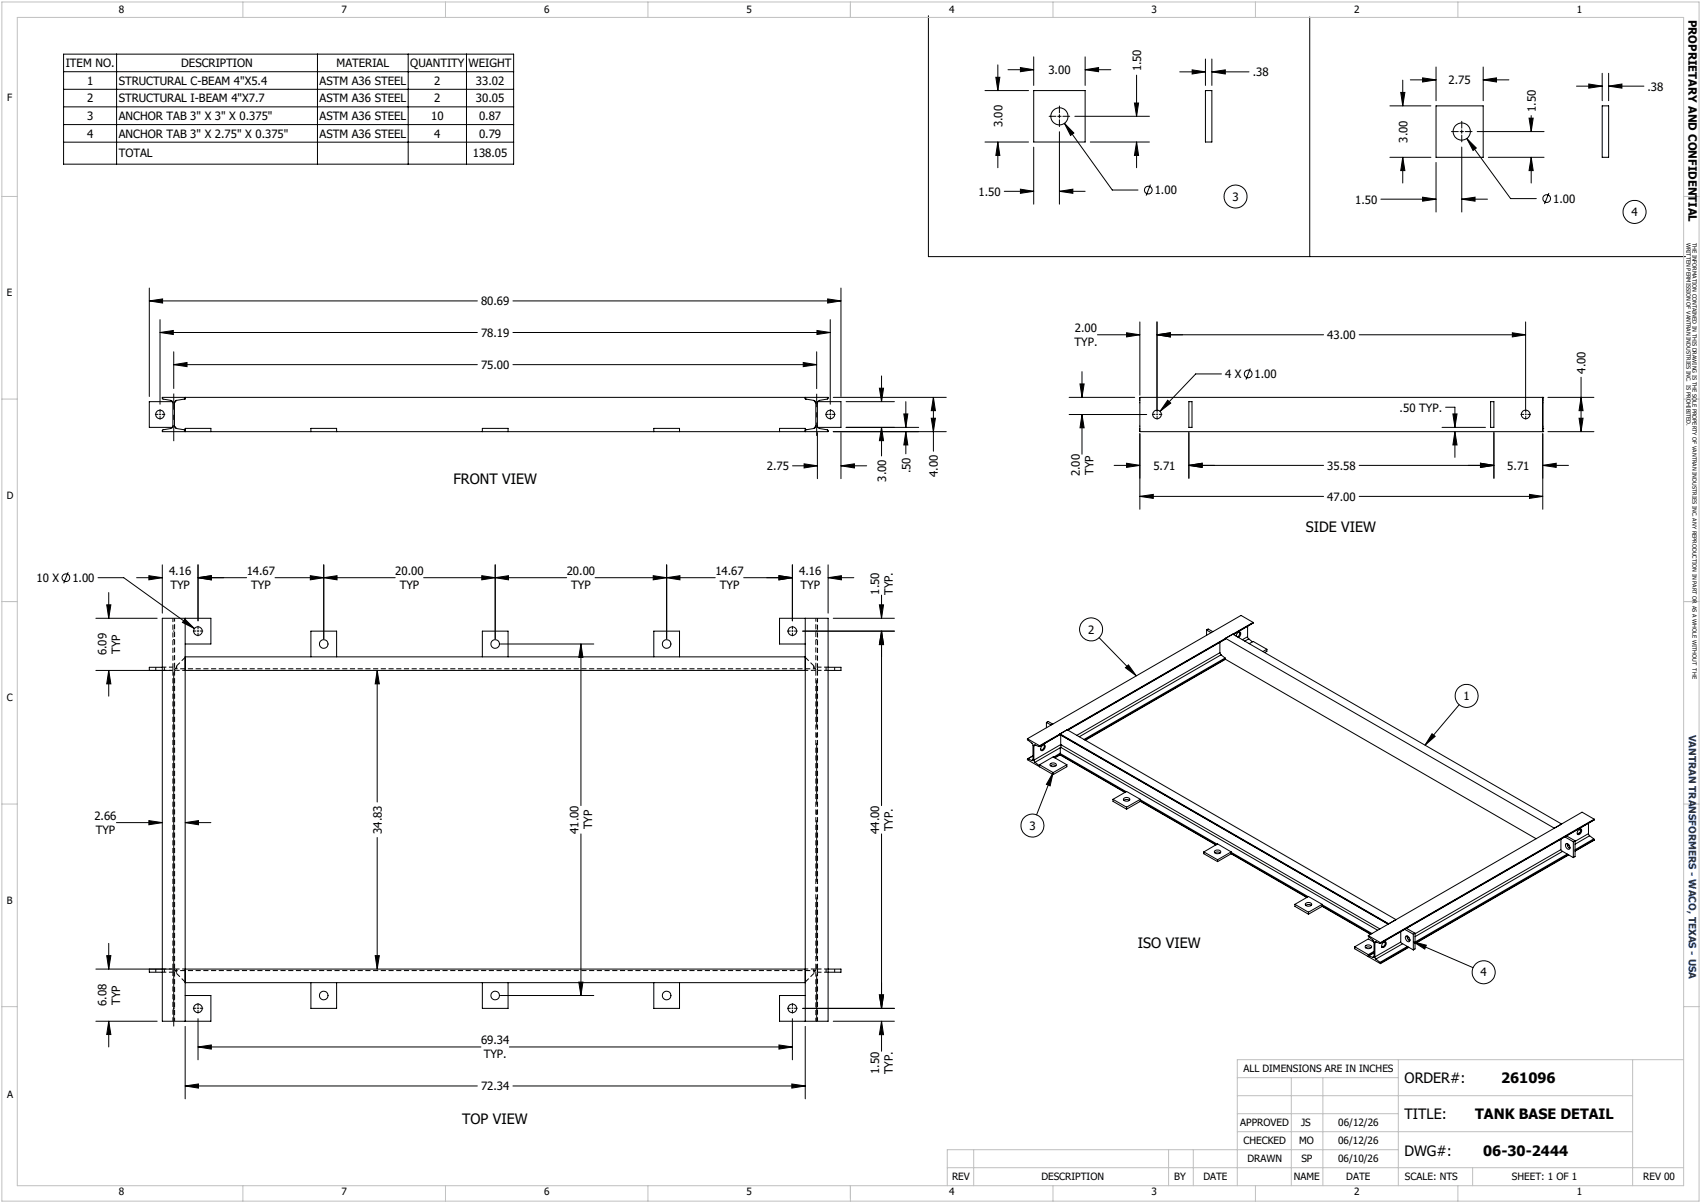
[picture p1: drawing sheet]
<svg xmlns="http://www.w3.org/2000/svg" width="420mm" height="297mm" viewBox="0 0 420 297" stroke-linecap="round" stroke-linejoin="round" font-family="sans-serif">
<g fill="none" stroke="#000" stroke-width=".25" stroke-dasharray="1.3 .6" stroke-dashoffset=".4" stroke-linecap="butt">
<path d="M43.1 152.6v99.5M201.4 152.6v99.5M38.5 164.7v.8M40.6 165.5v-.8M42.7 165.5v-.8M43.1 165.1l.5-.5M201 164.6l.4 .5M201.9 164.7v.8M204 164.7v.8M206.1 165.5v-.8M38.5 239.2v.8M201.4 239.6l-.4 .5"/>
<path d="M201.9 239.2v.8M204 239.2v.8M40.6 240v-.8M42.7 240v-.8M43.6 240.1l-.5-.5M206.1 240v-.8"/>
</g>
<path d="M42.7 152.6v12.1M201.9 152.6v12.1M40.1 165.5h2.6M40.1 164.7h2.6M204.5 165.5h-2.6M204.5 164.7h-2.6M40.1 239.2h2.6M204.5 239.2h-2.6M40.1 240h2.6M42.7 240v12.1M201.9 240v12.1M204.5 240h-2.6" fill="none" stroke="#000" stroke-width=".25" stroke-dasharray="1.3 .6" stroke-dashoffset=".3" stroke-linecap="butt"/>
<g fill="none" stroke="#000" stroke-width=".25" stroke-dasharray="1.3 .6" stroke-linecap="butt">
<path d="M42.7 157.9h.4M43.1 155.8h-.4M201.4 157.9h.5M201.9 155.8h-.5M42.7 165.5v73.7M43.1 165.1v.4M43.6 164.6v-.2M43.6 165.5h-.5M198.9 162.3h-.1M200.9 164.4l.1 .2M201.4 165.1v.4M201.4 165.5h-.5"/>
<path d="M201.9 165.5v73.7M43.1 239.2v.4M43.1 239.2h.5M200.9 239.2h.5M201.4 239.2v.4M42.7 248.9h.4M43.1 246.8h-.4M43.6 240.3v-.2M198.8 242.4h.1M201 240.1l-.1 .2M201.4 248.9h.5M201.9 246.8h-.5"/>
</g>
<path d="M45.7 162.3l-2.1 2.1M200.9 164.4l-2-2.1M43.6 240.3l2.1 2.1M198.9 242.4l2-2.1" fill="none" stroke="#000" stroke-width=".25" stroke-dasharray="1.3 .6" stroke-dashoffset=".1" stroke-linecap="butt"/>
<path d="M43.6 164.4v1.1M200.9 164.4v1.1M43.6 239.2v1.1M200.9 239.2v1.1" fill="none" stroke="#000" stroke-width=".25" stroke-dasharray="1.3 .6" stroke-dashoffset=".6" stroke-linecap="butt"/>
<path d="M43.6 165.5h2.1M198.8 165.5h2.1M201.4 165.1h-158.3M45.7 239.2h-2.1M200.9 239.2h-2.1M201.4 239.6h-158.3" fill="none" stroke="#000" stroke-width=".25" stroke-dasharray="1.3 .6" stroke-dashoffset=".5" stroke-linecap="butt"/>
<g fill="none" stroke="#000" stroke-width=".25">
<path d="M15.7 17.7h111.1M15.7 13.4h111.1v27.1h-111.1zM28.8 13.4v27.1M78.4 13.4v27.1M100.8 13.4v27.1M115.2 13.4v27.1M229.2 3.9v59.5h187M245.9 19.1h1l-.5 3.3zM246.4 16v6.4M248.9 17.2h6.3M252 16.7l3.2 .5-3.2 .5zM255.2 14v7.1"/>
<path d="M267.9 17.2l3.4-.5v1zM267.9 14v7.1M267.9 17.2h6.4M280.6 18.6v10.1M291.3 17.7h6.3M294.4 17.2l3.2 .5-3.2 .6zM297.6 14.6v6.5M299.2 17.7l3.3-.5v1.1zM299.2 14.6v6.5M299.2 17.7h9.2M323.4 4.2v59.2M346.4 19.8v6.3"/>
<path d="M348.2 19.7h6.4M351.3 19.2l3.3 .5-3.3 .5zM354.6 16.5v8.4M366.2 19.7l3.3-.5v1zM366.2 16.5v8.4M366.2 19.7h6.4M395.6 18.1v6.8M397.2 18.1v6.8M15.7 22h111.1M15.7 26.4h111.1M15.7 30.8h111.1M15.7 35.1h111.1"/>
<path d="M243.2 22.4h10.8M243.2 35.1h10.8M246.4 35.1l.5 3.3h-1zM246.4 35.1v6.3M255.2 22.4h12.7v12.7h-12.7zM255.2 36.3v14.1M259 28.7h1.7M261.2 28.7h.8M261.6 26.2v1.7M261.6 28.3v.8M261.6 29.6v1.7M261.6 32.5v17.9"/>
<path d="M262.4 28.7h1.7M262.8 30.4l2.3 2.4-.8 .6zM262.8 30.4l11.8 16.5h6.4M265.4 28.7h18.4M269.2 35.1h14.6M280.1 25.4h1l-.5 3.3zM280.6 35.1l.5 3.3h-1zM280.6 35.1v6.3M297.6 22.4h1.6v12.7h-1.6zM343.2 26.1h10.1M343.2 38.8h10.1M345.9 22.8h1l-.5 3.3z"/>
<path d="M346.4 38.8l.5 3.3h-1zM346.4 38.8v6.4M354.6 26.1h11.6v12.7h-11.6zM358.4 32.5h1.7M360.5 32.5h.9M360.9 29.9v1.7M360.9 32.1v.8M360.9 33.3v1.7M360.9 36.3v16M361.8 32.5h1.7M362.2 34.2l2.3 2.3-.8 .6zM362.2 34.2l10.8 14.8h6.3"/>
<path d="M364.7 32.5h16.5M367.5 38.8h13.7M377.5 29.2h1.1l-.5 3.3zM378.1 38.8l.5 3.3h-1.1zM378.1 28.5v4M378.1 38.8v6.4M389.3 21.3h6.3M392.3 20.7l3.3 .6-3.3 .5zM395.6 26.1h1.6v12.7h-1.6zM397.2 21.3l3.3-.6v1.1zM397.2 21.3h8.7M248 47.2h7.2"/>
<path d="M252 46.7l3.2 .5-3.2 .5zM261.6 47.2l3.3-.5v1zM261.6 47.2h6.3M284.1 45.6l-1.1 2.7M341 49.2h13.6M351.3 48.7l3.3 .5-3.3 .5zM354.6 40.1v12.2M360.9 49.2l3.3-.5v1zM360.9 49.2h6.4M382.4 47.7l-1 2.7M36.9 74.3l3.2-.5v1zM36.9 71.1v26.8"/>
<path d="M36.9 74.3h81M39.5 78.9v20.9M126.6 74.3h81M204.4 73.8l3.2 .5-3.2 .5zM205 78.9v20.9M207.6 71.1v26.8M281.4 79.5v18.1M285.7 79.5v21.6M376.7 79.5v21.6M39.5 82.1l3.3-.5v1zM39.5 82.1h78.4M40.1 98.1h164.4l-.2 .4-2.2 .4-.3 .5 .1 6 .5 .4 1.9 .3 .2 .5h-164.4l.1-.5 2-.3 .5-.5v-6.1l-.5-.4-2-.3z"/>
<path d="M42.6 99.2h-5.7v6.3h5.7M42.9 90l3.3-.5v1zM42.9 86.9v9M42.9 90h75M43.1 99.4v5.8M43.6 98.8l-.4 .3-.1 .3M43.6 98.8l-.5 .6M45.5 98.5l-1.9 .3M45.7 98.3l-.2 .2M45.7 98.3v.2h-.2M45.7 98.1v.2M126.6 90h75"/>
<path d="M126.6 82.1h78.4M198.3 89.5l3.3 .5-3.3 .5zM198.8 98.3l.2 .2M198.8 98.1v.2M199 98.5l1.9 .3M200.9 98.8l.4 .3 .1 .3M200.9 98.8l.5 .6M201.4 99.4v5.8M201.6 86.9v9.1M201.7 81.6l3.3 .5-3.3 .5zM201.9 99.2h5.7v6.3h-5.7M205.7 98.1h27.9"/>
<path d="M208.9 99.2h11.9M217.1 95.8h1.1l-.5 3.4zM217.7 92.8v6.4M223.7 99.2v6.3M230.5 98.1l.5 3.3h-1.1zM230.5 98.1v13.3M264 98.1h16.2M266.7 94.8h1l-.5 3.3zM267.2 91.8v6.3M271 82.7h10.4M278.2 82.2l3.2 .5-3.2 .5zM285.7 82.7l3.3-.5v1z"/>
<path d="M285.7 82.7h41.1M288.3 98.8l.8 .7-2.7 2.1zM293.5 99.2h.8v6.3h-.8zM301.6 92.3h-6.4l-8.8 9.3M308.7 91l-1 2.7M335.6 82.7h41.1M368.1 99.2h.8v6.3h-.8zM373.4 82.2l3.3 .5-3.3 .5zM380.9 98.1h.1M380.9 98.1v7.1M380.9 98.1h-99.5v8.5h99.5M382.2 98.1h11.4"/>
<path d="M390.4 98.1l.5 3.3h-1zM390.4 93.1v13.5M43.1 105.2l.1 .3 .4 .3M43.1 105.2l.5 .6M43.6 105.8l1.9 .3M45.5 106.1l.2 .3M45.5 106.1h.2M45.7 106.6v-.8h6.4v.8M76.8 106.6v-.8h6.3v.8M119.1 106.6v-.8h6.3v.8M161.4 106.6v-.8h6.4v.8M192.5 106.6v-.8h6.3v.8"/>
<path d="M195.7 115h6.1M198.5 114.5l3.3 .5-3.3 .5zM199 106.1l-.2 .3M199 106.1h-.2M200.9 105.8l-1.9 .3M201.4 105.2l-.1 .4-.4 .2M201.4 105.2l-.5 .6M201.8 106.8v11.4M205.7 106.6h27.9M207.6 115l3.4-.5v1zM207.6 106.8v11.4M207.6 115h6.4"/>
<path d="M208.9 105.5h17.9M217.7 105.5l.5 3.3h-1.1zM217.7 105.5v7.1M223.2 102.2h1l-.5 3.3zM223.7 106.6l.5 3.3h-1zM223.7 106.6v5.4M229.9 103.3h1.1l-.5 3.3zM264 102.3h19.1M267.2 102.3l.5 3.3h-1zM267.2 102.3v9.8M275.1 114.9h6.3M278.2 114.4l3.2 .5-3.2 .5z"/>
<path d="M281.4 107.1v18.6M293.5 114.9l3.3-.5v1zM293.5 106.8v11.3M293.5 114.9h33.3M335.6 114.9h33.3M356.1 105.5h10.7M356.9 100.5h2.3v5M358.7 102.2h1.1l-.6 3.3zM359.2 106.6l.6 3.3h-1.1zM359.2 106.6v6.3M365.5 114.4l3.4 .5-3.4 .5zM368.9 106.8v11.3"/>
<path d="M380.9 105.2v.6M380.9 106.1v.3M380.9 106.6h.1M380.9 105.8h.1M380.9 114.9l3.3-.5v1zM380.9 105.8v.8M380.9 107.1v18.6M380.9 114.9h6.4M382.2 106.6h11.4M389.9 103.3h1l-.5 3.3zM40.1 139.4v12M48.9 139.4v13.9"/>
<path d="M79.9 139.4v18.3M122.3 139.4v18.3M164.6 139.4v18.3M195.7 139.4v13.9M204.5 139.4v12M281.4 122.6l3.4-.5v.9zM281.4 122.6h45.4M335.6 122.6h45.3M377.6 122.1l3.3 .5-3.3 .4zM16.8 141.3l-1.1 2.7M23.7 152.6h15.1M24.2 142.6h6.4l17.4 12.6"/>
<path d="M26.4 149.3h1l-.6 3.3zM26.8 146.3v6.3M33.7 142.6h6.4M36.8 142.1l3.3 .5-3.3 .6zM45.6 152.9l2.4 2.3-3-1.5zM45.7 159h6.4v-6.4h-12v99.5h12v-6.3h-6.4M45.7 152.6v99.5M48.9 142.6l3.3-.5v1.1zM48.9 142.6h12M67.9 142.6h29.7M76.6 142.1l3.3 .5-3.3 .6zM79.9 142.6l3.3-.5v1.1z"/>
<path d="M104.6 142.6h35.3M119 142.1l3.3 .5-3.3 .6zM122.3 142.6l3.3-.5v1.1zM123.5 159h23.1M143.4 159l.5 3.3h-1zM143.4 159v39.9M146.9 142.6h29.7M161.3 142.1l3.3 .5-3.3 .6zM164.6 142.6l3.3-.5v1.1zM183.6 142.6h12.1M192.3 142.1l3.4 .5-3.4 .6zM198.2 155.8h22.6"/>
<path d="M198.8 159h-6.3v-6.4h12v99.5h-12v-6.3h6.3M198.8 152.6v99.5M204.5 142.6l3.3-.5v1.1zM204.5 142.6h6.3M205.7 152.6h15.1M217.1 149.3h1.1l-.5 3.3zM217.7 155.8l.5 3.3h-1.1zM217.7 146.9v5.7M217.7 155.8v43.1M271.4 157.4l9.2 9.5M297.9 155.5v1.3M297.9 155.5l1.1 .7"/>
<path d="M297.9 155.5l.4-.2 1.2 .7M301.2 158.6v2.5M302.6 157.8l-38.9 22.5M302.6 157.6l-.1 .2M302.6 157.6l1.8-1 81.2 46.8-1.8 1.1zM302.6 157.7l-39 22.5M305.2 157.1a.79 .79 0 0 1 1.1-.9l-.1 .7-.4 .5M306.1 156v.7l-.5 .6M308 157.2l.3 .5M308 154.7v2.5M308 157.2l-1.3 .7M308.3 157.7l.9 .8"/>
<path d="M308.3 157.7l-1 .6M308.4 158.9l1-.5 3.4 1.9M309.4 153.8l-4.9 2.9M309.4 153.8l-4.9 2.8M309.4 153.7l-52.7 30.4M309.4 153.7v.1M309.4 153.7l-3-1.8-52.7 30.5M23.7 165.5h18.6M26.8 165.5l.6 3.3h-1zM26.8 165.5v6.4M40.1 164.7h-3.2v.8M42.9 166v87.3"/>
<path d="M45.7 162.2h153.1M45.7 165.5h153.1M76.8 162.2v-6.4h6.3v6.4M93.1 165.5l.6 3.3h-1.1zM93.1 165.5v32.5M119.1 162.2v-6.4h6.3v6.4M161.4 162.2v-6.4h6.4v6.4M204.5 164.7h3.1v.8h-3.1M258.4 178.4v1.3M258.4 178.4l1.1 .6M258.4 178.4l.4-.3 1.2 .7M277.9 164.8l.7-.7 2 2.8z"/>
<path d="M301.2 161.1l.3 .6M301.2 161.1l-35.3 20.4M301.5 161.7l1.1 .8v.3M301.5 161.7l-35 20.2M302.5 162.5l-34.8 20.1M302.6 162.8l-34.6 20M302.6 162.8l76.7 44.3M302.6 162.7l-34.7 20M312.8 160.3l-1 .6M312.8 160.3v.5l-.6 .3M360.3 174l-8.4 10M253.7 182.4l.1 .3 1.3 1.2v3.8h-.3"/>
<path d="M253.7 182.4l3 1.7M253.7 187.4l1.4-.8-1.3 .8M253.8 187.4l-.1 .2 6.3 3.6M253.8 187.4l1 .3M255.1 187.6l-.3 .1M255.3 184.1l.2-.2 1.2 .4M255.3 187.7l.3 .5M255.3 184.1v3.6M255.6 188.2l1 .8M255.6 183.9l-.3 .2M256.6 189l.1 .2M256.7 184.1v.2"/>
<path d="M256.7 188.8v.5M256.7 188.8l3.3-1.9 3.4 1.9M256.7 188.8l3.3 1.9M256.7 188.9l-.1 .1M257.2 184.2a.47 .47 0 0 1 .8-.2 .47 .47 0 0 1 0 .7l-.2 .2a.49 .49 0 0 1-.7 .4 .49 .49 0 0 1 0-.8zM257.8 183.9a1.08 1.08 0 0 1-.8 1.3M259.3 188.6a.8 .8 0 0 1 .9-.3 .8 .8 0 0 1 .6 .7 .87 .87 0 0 1-1.5-.3zM259.4 189.1l.4-.3 .9 .3M260 190.7l-.7 3.3-.9-.4zM260 190.7v.5M260 190.7l-4.1 10.5M261.7 181.3l81.1 46.9"/>
<path d="M261.7 181.4l-5.1 2.9M261.7 186.4l-1.2 .7M261.7 181.2l1.8-1 81.2 46.8-1.8 1.1zM261.7 181.2v.1M261.7 186.3v.1M261.7 186.4l16.1 9.2M261.7 181.3l-5 3M261.7 186.3l-1.4 .7M261.7 181.3l81.1 46.8M261.7 186.3l16.1 9.3M261.8 186.1l-.1 .2M261.8 184.6v1.5"/>
<path d="M261.8 184.6l-6.2 3.6M261.8 185.9l-1.7 1M261.8 186.1l16.3 9.4M261.9 183.8v.7M261.9 183.8h.1M261.9 181.5v2.3M261.9 184.5l-.1 .1M261.9 183.8l-6.6 3.9M261.9 183.8l78.8 45.5M261.9 184.5l78.2 45.2M263.4 188.8l-3.4 1.9M263.4 188.8v.5l-3.4 1.9"/>
<path d="M274.8 197.3l3.4 2M274.8 197.3v.5l3.4 2M274.8 197.3l3.4-1.9 3.4 1.9M277.5 197.1a.79 .79 0 0 1 .8-.2 .79 .79 0 0 1 .6 .7 .86 .86 0 0 1-1.5-.4zM277.5 197.6l.5-.2 .9 .2M278.2 199.3v.5M281.6 197.8l18.6 10.8M281.6 197.3l-3.4 2M281.6 197.3v.5M281.6 197.8l-3.4 2M281.6 197.4l18.9 11M281.6 197.7l18.7 10.9"/>
<path d="M353.6 181.1l.8 .7-2.5 2.2zM28.8 203.1h11.3M36.8 202.6l3.3 .5-3.3 .5zM45.7 203.1l3.3-.5v1zM45.7 203.1h6.4M93.1 206.8v32.5M143.4 205.9v39.9M217.7 205.9v43.1M297.3 210.3v.5l3.3 1.9M297.3 210.3l3.3 2M297.3 210.3l3.3-2 3.4 2M299.9 210.1a.88 .88 0 0 1 1.5 .3 .91 .91 0 0 1-1.5-.2z"/>
<path d="M300 210.5l.6-.2 .7 .2M300.6 212.3v.4M304 210.8l18.7 10.8M304 210.3l-3.4 2M304 210.3v.5M304 210.8l-3.4 1.9M304 210.4l19 11M304 210.7l18.8 10.8M385.4 207.2v2.6l-36 20.7M385.4 210l3.1 1.7M385.8 210.2l-36.4 21M386.4 206.6l2.1 1.2"/>
<path d="M386.7 208.3a.86 .86 0 0 1 .8 .4 .86 .86 0 0 1-.1 1 .96 .96 0 0 1-.7-1.4zM386.8 206.4l2.1 1.2M387 208.3l.1 .6 .5 .5M387 210.9l-37.6 21.7M387.2 211l-37.8 21.9M387.3 211.1l-37.9 21.9M387.4 208.6l-.4 .2M387.6 209.2l-.2 .1M388.5 207.8v3.9M388.9 207.6v3.9l-.4 .2M388.9 207.6l-.4 .2M389.7 204.9a.47 .47 0 0 1 .7-.2 .47 .47 0 0 1 0 .8l-.1 .2a.49 .49 0 0 1-.8 .3 .49 .49 0 0 1 .1-.8z"/>
<path d="M389.9 204.8l.4 .3M390.1 205.5l-.6 .4M390.2 204.6v.8l-.7 .5M392.2 205.8l.3 .5M392.2 203.2v2.6M392.2 205.8l-3.3 1.9M392.5 206.3l1 .8M392.5 206.3l-3.6 2.1M393.5 207.1l.1 .2M393.5 207.1l-4.6 2.7M393.6 202.4l-52.8 30.5M393.6 202.2l-3-1.7-52.7 30.5"/>
<path d="M393.6 202.2l-52.7 30.5M393.6 202.2v.2M393.6 207.3l-4.7 2.8M393.6 202.4l-52.7 30.4M393.6 207.3l-4.7 2.7M23.7 239.3h18.6M26.4 235.9h1l-.6 3.4zM26.8 232.9v6.4M36.9 239.3v.7h3.2M45.7 239.3h153.1M92.6 235.9h1.1l-.6 3.4zM204.5 239.3h3.1v.7h-3.1"/>
<path d="M319.7 223.3v.5l3.4 1.9M319.7 223.3l3.4 1.9M319.7 223.3l3.4-2 3.4 2M322.3 223.1a.9 .9 0 0 1 1.5 .3 .83 .83 0 0 1-.8 .4 .83 .83 0 0 1-.7-.7zM322.4 223.5l.5-.2 .8 .2M323.1 225.2v.5M326.5 223.8l11.9 6.9M326.5 223.3l-3.4 1.9M326.5 223.3v.5M326.5 223.8l-3.4 1.9M326.5 223.4l12.2 7.1M326.5 223.7l12 6.9"/>
<path d="M334.5 233.7v.5l6.4 3.7M334.5 233.7l3.4 2M337.1 233.5a.9 .9 0 0 1 1.5 .3 .9 .9 0 0 1-1.5-.1zM337.2 234l.4-.2 .9 .2M337.9 231l.1 .3 1.1 .9 .2 .4M337.9 235.7v.5M337.9 231l3 1.7M338 236h-.1M338 236l1 .4M339.2 236.2l-.2 .2M339.3 232.6v3.5l-.3 .3M339.3 235.2l-1.4 .8"/>
<path d="M339.3 232.6l-1.4-.8-3.4 1.9M339.3 234.9l-1.4 .8M339.3 235.2l-1.3 .8M339.5 232.8l.2-.3 1 .4 .2-.1M339.5 236.3l.2 .5M339.5 232.8v3.5M339.7 236.8l1 .8M339.8 232.5l-.3 .3M340.7 237.6l.2 .2M340.9 232.7v.1M340.9 237.8v.1M341.2 233.7h.1"/>
<path d="M341.2 233.7v.1M341.3 232.9a.52 .52 0 0 1 .9-.3 .52 .52 0 0 1-.1 .9l-.1 .1a.49 .49 0 0 1-.7 .3 .49 .49 0 0 1 0-.9zM341.7 232.5l.4 .3M341.8 232.5l.3 .2M342 232.5l.1 .3M342.1 232.8l-.3 .7-.6 .2M345.9 230v2.6l-6.4 3.7M345.9 232.8l3.1 1.7M346.3 233l-6.6 3.8M346.9 229.4l2.1 1.2M347.1 231.1a.82 .82 0 0 1 .9 .5 .82 .82 0 0 1-.2 .9 1.07 1.07 0 0 1-.7-1.4zM347.3 229.2l2.1 1.2"/>
<path d="M347.5 231.1l.2 .8 .4 .3M347.5 233.7l-6.8 3.9M347.7 233.8l-6.8 4M347.8 233.9l-6.9 4M347.9 231.4l-.4 .2M348.1 231.9l-.2 .2M349 232.5l3.2 .9-.4 .9zM349 230.6v3.9M349 232.5l14.7 6.4M349.4 230.4l-.4 .2M349.4 230.4v3.9l-.4 .2M23.7 252.1h15.1"/>
<path d="M26.8 252.1l.6 3.3h-1zM26.8 252.1v6.4M45.7 253.4v17.9M45.7 242.6h153.1M48.9 258.5l3.3-.5v1zM48.9 251.5v10.2M48.9 258.5h69.8M76.8 242.6v6.4h6.3v-6.4M119.1 242.6v6.4h6.3v-6.4M123.5 245.8h23.1M125.8 258.5h69.9M142.9 242.5h1l-.5 3.3z"/>
<path d="M161.4 242.6v6.4h6.4v-6.4M192.3 258l3.4 .5-3.4 .5zM195.7 251.5v10.2M198.2 249h22.6M198.8 253.4v17.9M205.7 252.1h15.1M217.1 245.6h1.1l-.5 3.4zM217.7 252.1l.5 3.3h-1.1zM217.7 252.1v7.4M45.7 268.1l3.3-.5v1zM45.7 268.1h72.2M126.6 268.1h72.2"/>
<path d="M195.5 267.6l3.3 .5-3.3 .5z"/>
<circle cx="261.6" cy="28.7" r="2.12"/>
<circle cx="360.9" cy="32.5" r="2.12"/>
<circle cx="283.5" cy="46.9" r=".95"/>
<circle cx="305.1" cy="48.5" r="2.85"/>
<circle cx="381.9" cy="49" r=".96"/>
<circle cx="403.6" cy="52.3" r="2.83"/>
<circle cx="308.2" cy="92.3" r=".95"/>
<circle cx="39.5" cy="102.3" r="1.06"/>
<circle cx="205" cy="102.3" r="1.05"/>
<circle cx="285.7" cy="102.3" r="1.05"/>
<circle cx="376.7" cy="102.3" r="1.05"/>
<circle cx="16.3" cy="142.6" r=".95"/>
<circle cx="48.9" cy="155.8" r="1.05"/>
<circle cx="79.9" cy="159" r="1.06"/>
<circle cx="122.3" cy="159" r="1.06"/>
<circle cx="164.6" cy="159" r="1.06"/>
<circle cx="195.7" cy="155.8" r="1.06"/>
<circle cx="269.4" cy="155.4" r="2.85"/>
<circle cx="362.1" cy="171.8" r="2.83"/>
<circle cx="254.9" cy="203.8" r="2.85"/>
<circle cx="48.9" cy="249" r="1.05"/>
<circle cx="79.9" cy="245.8" r="1.06"/>
<circle cx="122.3" cy="245.8" r="1.06"/>
<circle cx="164.6" cy="245.8" r="1.06"/>
<circle cx="195.7" cy="249" r="1.06"/>
<circle cx="366.3" cy="240" r="2.84"/>
</g>
<g fill="none" stroke="#c0c0c0" stroke-width=".25">
<path d="M.5 .5h419v296h-419zM4.3 4.3h411.4v288.4h-411.4zM60 .5v3.8M110 .5v3.8M160 .5v3.8M210 .5v3.8M260 .5v3.8M310 .5v3.8M360 .5v3.8M.5 48.5h3.8M415.7 48.5h3.8M.5 98.5h3.8"/>
<path d="M415.7 98.5h3.8M.5 148.5h3.8M415.7 148.5h3.8M.5 198.5h3.8M415.7 198.5h3.8M.5 248.5h3.8M415.7 248.5h3.8M305.5 270.5h97.6M305.5 279.4h97.6M305.5 275h39.8M305.5 266.1h39.8M318.8 266.1v26.6"/>
<path d="M326.6 266.1v26.6M345.3 261.6v31.1M403.1 261.6v31.1M415.7 261.6h-110.2v31.1M60 292.7v3.8M110 292.7v3.8M160 292.7v3.8M210 292.7v3.8M233.9 288.3h181.8M240.4 283.8v8.9M260 292.7v3.8M288.5 283.8v8.9"/>
<path d="M294.6 283.8v8.9M310 292.7v3.8M345.3 283.8h-111.4v8.9M360 292.7v3.8M363.6 288.3v4.4"/>
</g>
<g fill="#000">
<path d="M252 16.7l3.2 .5-3.2 .5zM267.9 17.2l3.4-.5v1zM294.4 17.2l3.2 .5-3.2 .6zM299.2 17.7l3.3-.5v1.1zM351.3 19.2l3.3 .5-3.3 .5zM366.2 19.7l3.3-.5v1zM245.9 19.1h1l-.5 3.3zM246.4 35.1l.5 3.3h-1zM262.8 30.4l2.3 2.4-.8 .6zM280.1 25.4h1l-.5 3.3zM280.6 35.1l.5 3.3h-1zM345.9 22.8h1l-.5 3.3z"/>
<path d="M346.4 38.8l.5 3.3h-1zM362.2 34.2l2.3 2.3-.8 .6zM378.1 38.8l.5 3.3h-1.1zM377.5 29.2h1.1l-.5 3.3zM392.3 20.7l3.3 .6-3.3 .5zM397.2 21.3l3.3-.6v1.1zM252 46.7l3.2 .5-3.2 .5zM261.6 47.2l3.3-.5v1zM351.3 48.7l3.3 .5-3.3 .5zM360.9 49.2l3.3-.5v1zM36.9 74.3l3.2-.5v1zM204.4 73.8l3.2 .5-3.2 .5z"/>
<path d="M39.5 82.1l3.3-.5v1zM42.9 90l3.3-.5v1zM198.3 89.5l3.3 .5-3.3 .5zM201.7 81.6l3.3 .5-3.3 .5zM217.1 95.8h1.1l-.5 3.4zM230.5 98.1l.5 3.3h-1.1zM266.7 94.8h1l-.5 3.3zM278.2 82.2l3.2 .5-3.2 .5zM285.7 82.7l3.3-.5v1zM373.4 82.2l3.3 .5-3.3 .5zM390.4 98.1l.5 3.3h-1zM198.5 114.5l3.3 .5-3.3 .5z"/>
<path d="M207.6 115l3.4-.5v1zM217.7 105.5l.5 3.3h-1.1zM223.2 102.2h1l-.5 3.3zM223.7 106.6l.5 3.3h-1zM229.9 103.3h1.1l-.5 3.3zM267.2 102.3l.5 3.3h-1zM278.2 114.4l3.2 .5-3.2 .5zM288.3 98.8l.8 .7-2.7 2.1zM293.5 114.9l3.3-.5v1zM359.2 106.6l.6 3.3h-1.1zM358.7 102.2h1.1l-.6 3.3zM365.5 114.4l3.4 .5-3.4 .5z"/>
<path d="M380.9 114.9l3.3-.5v1zM389.9 103.3h1l-.5 3.3zM281.4 122.6l3.4-.5v.9zM377.6 122.1l3.3 .5-3.3 .4zM26.4 149.3h1l-.6 3.3zM36.8 142.1l3.3 .5-3.3 .6zM45.6 152.9l2.4 2.3-3-1.5zM48.9 142.6l3.3-.5v1.1zM79.9 142.6l3.3-.5v1.1zM76.6 142.1l3.3 .5-3.3 .6zM119 142.1l3.3 .5-3.3 .6zM122.3 142.6l3.3-.5v1.1z"/>
<path d="M143.4 159l.5 3.3h-1zM161.3 142.1l3.3 .5-3.3 .6zM164.6 142.6l3.3-.5v1.1zM192.3 142.1l3.4 .5-3.4 .6zM204.5 142.6l3.3-.5v1.1zM217.7 155.8l.5 3.3h-1.1zM217.1 149.3h1.1l-.5 3.3zM26.8 165.5l.6 3.3h-1zM93.1 165.5l.6 3.3h-1.1zM277.9 164.8l.7-.7 2 2.8zM260 190.7l-.7 3.3-.9-.4zM353.6 181.1l.8 .7-2.5 2.2z"/>
<path d="M36.8 202.6l3.3 .5-3.3 .5zM45.7 203.1l3.3-.5v1zM26.4 235.9h1l-.6 3.4zM92.6 235.9h1.1l-.6 3.4zM349 232.5l3.2 .9-.4 .9zM26.8 252.1l.6 3.3h-1zM48.9 258.5l3.3-.5v1zM142.9 242.5h1l-.5 3.3zM192.3 258l3.4 .5-3.4 .5zM217.1 245.6h1.1l-.5 3.4zM217.7 252.1l.5 3.3h-1.1zM45.7 268.1l3.3-.5v1z"/>
<path d="M195.5 267.6l3.3 .5-3.3 .5z"/>
</g>
<path d="M201.7 167.9v84.4" fill="none" stroke="#000" stroke-width=".25" stroke-dasharray="15.2 1.3 1.3 1.3" stroke-dashoffset="3.5" stroke-linecap="butt"/>
<g fill="none" stroke="#000" stroke-width=".25" stroke-dasharray="15.2 1.3 1.3 1.3" stroke-linecap="butt">
<path d="M39.1 102.3h-.8M39.5 102.3v-.2M39.5 102.3h-.2M39.5 102.3v.2M39.5 102.3h.2M39.5 101.9v-.9M39.5 102.7v.9M39.9 102.3h.9M204.6 102.3h-.8M205 102.3v-.2M205 102.3h-.2M205 102.3v.2"/>
<path d="M205 102.3h.2M205 102.7v.9M205 101.9v-.9M205.5 102.3h.8M285.3 102.3h-.9M285.7 102.3v-.2M285.7 102.3h-.2M285.7 102.3v.2M285.7 102.3h.2M285.7 101.9v-.9M285.7 102.7v.9M286.1 102.3h.9"/>
<path d="M376.3 102.3h-.8M376.7 102.3v-.2M376.7 102.3h-.2M376.7 102.3v.2M376.7 102.3h.2M376.7 101.9v-.9M376.7 102.7v.9M377.1 102.3h.9M48.5 155.8h-.9M48.9 155.8v-.2M48.9 155.8h-.2M48.9 155.8v.2"/>
<path d="M48.9 155.8h.2M48.9 155.4v-.9M48.9 156.2v.9M49.3 155.8h.9M195.2 155.8h-.8M195.7 155.8v-.2M195.7 155.8h-.3M195.7 155.8v.2M195.7 155.8h.2M195.7 155.4v-.9M195.7 156.2v.9M196.1 155.8h.8"/>
<path d="M48.5 248.9h-.9M48.9 248.9v-.2M48.9 248.9h-.2M48.9 248.9v.2M48.9 248.9h.2M48.9 248.5v-.8M48.9 249.3v.9M49.3 248.9h.9M195.2 248.9h-.8M195.7 248.9v-.2M195.7 248.9h-.3M195.7 248.9v.2"/>
<path d="M195.7 248.9h.2M195.7 248.5v-.8M195.7 249.4v.8M196.1 248.9h.8"/>
</g>
<path d="M42.9 97.2v11.7" fill="none" stroke="#000" stroke-width=".25" stroke-dasharray="15.2 1.3 1.3 1.3" stroke-dashoffset="11.3" stroke-linecap="butt"/>
<path d="M201.7 97.2v10.4" fill="none" stroke="#000" stroke-width=".25" stroke-dasharray="15.2 1.3 1.3 1.3" stroke-dashoffset="11.9" stroke-linecap="butt"/>
<g font-size="3.5">
<text x="112" y="119.5">FRONT VIEW</text>
<text x="322.4" y="131.4">SIDE VIEW</text>
<text x="281" y="234">ISO VIEW</text>
<text x="346.8" y="267.4">ORDER#:</text>
<text x="370.7" y="267.4">261096</text>
<text x="114.1" y="277.6">TOP VIEW</text>
<text x="346.8" y="276.2">TITLE:</text>
<text x="364.2" y="276.2">TANK BASE DETAIL</text>
<text x="346.8" y="285.4">DWG#:</text>
<text x="366.2" y="285.4">06-30-2444</text>
</g>
<g font-size="2.8">
<text x="416.9" y="4.9" transform="rotate(90 416.9 4.9)">PROPRIETARY AND CONFIDENTIAL</text>
<text x="16.2" y="16.6">ITEM NO.</text>
<text x="44.7" y="16.6">DESCRIPTION</text>
<text x="83.1" y="16.6">MATERIAL</text>
<text x="101.3" y="16.6">QUANTITY</text>
<text x="115.7" y="16.6">WEIGHT</text>
<text x="281.7" y="17.6" transform="rotate(-90 281.7 17.6)">1.50</text>
<text x="21.5" y="20.9">1</text>
<text x="29.3" y="20.9">STRUCTURAL C-BEAM 4&quot;X5.4</text>
<text x="78.9" y="20.9">ASTM A36 STEEL</text>
<text x="107.2" y="20.9">2</text>
<text x="117.5" y="20.9">33.02</text>
<text x="258.9" y="18.3">3.00</text>
<text x="309.3" y="18.8">.38</text>
<text x="357.7" y="20.8">2.75</text>
<text x="406.8" y="22.3">.38</text>
<text x="21.5" y="25.3">2</text>
<text x="21.5" y="29.6">3</text>
<text x="29.3" y="25.3">STRUCTURAL I-BEAM 4&quot;X7.7</text>
<text x="29.3" y="29.6">ANCHOR TAB 3&quot; X 3&quot; X 0.375&quot;</text>
<text x="78.9" y="25.3">ASTM A36 STEEL</text>
<text x="78.9" y="29.6">ASTM A36 STEEL</text>
<text x="106.5" y="29.6">10</text>
<text x="107.2" y="25.3">2</text>
<text x="117.5" y="25.3">30.05</text>
<text x="118.3" y="29.6">0.87</text>
<text x="379.2" y="27.6" transform="rotate(-90 379.2 27.6)">1.50</text>
<text x="21.5" y="34">4</text>
<text x="29.3" y="34">ANCHOR TAB 3&quot; X 2.75&quot; X 0.375&quot;</text>
<text x="78.9" y="34">ASTM A36 STEEL</text>
<text x="107.2" y="34">4</text>
<text x="118.3" y="34">0.79</text>
<text x="247.5" y="31.4" transform="rotate(-90 247.5 31.4)">3.00</text>
<text x="347.5" y="35.2" transform="rotate(-90 347.5 35.2)">3.00</text>
<text x="29.3" y="38.9">TOTAL</text>
<text x="116.7" y="38.9">138.05</text>
<text x="241.6" y="48.3">1.50</text>
<text x="285.1" y="48">1.00</text>
<text x="304.3" y="49.5">3</text>
<text x="334.6" y="50.3">1.50</text>
<text x="383.5" y="50.1">1.00</text>
<text x="402.8" y="53.3">4</text>
<text x="118.8" y="75.4">80.69</text>
<text x="118.8" y="83.2">78.19</text>
<text x="265.4" y="82.1">2.00</text>
<text x="327.7" y="83.8">43.00</text>
<text x="265.3" y="85.5">TYP.</text>
<text x="118.8" y="91.1">75.00</text>
<text x="302.5" y="93.4">4 X</text>
<text x="309.8" y="93.4">1.00</text>
<text x="391.5" y="92.2" transform="rotate(-90 391.5 92.2)">4.00</text>
<text x="345.6" y="101.6">.50 TYP.</text>
<text x="189.3" y="116.1">2.75</text>
<text x="218.8" y="118.9" transform="rotate(-90 218.8 118.9)">3.00</text>
<text x="224.8" y="116.8" transform="rotate(-90 224.8 116.8)">.50</text>
<text x="231.6" y="117.7" transform="rotate(-90 231.6 117.7)">4.00</text>
<text x="266.6" y="117.6" transform="rotate(-90 266.6 117.6)">2.00</text>
<text x="270" y="117.3" transform="rotate(-90 270 117.3)">TYP</text>
<text x="284.8" y="116">5.71</text>
<text x="327.7" y="116">35.58</text>
<text x="372.2" y="116">5.71</text>
<text x="327.7" y="123.6">47.00</text>
<text x="9" y="143.7">10 X</text>
<text x="17.9" y="143.7">1.00</text>
<text x="41.8" y="142">4.16</text>
<text x="60.9" y="142">14.67</text>
<text x="97.6" y="142">20.00</text>
<text x="139.9" y="142">20.00</text>
<text x="176.6" y="142">14.67</text>
<text x="197.3" y="142">4.16</text>
<text x="42.1" y="145.4">TYP</text>
<text x="62" y="145.4">TYP</text>
<text x="98.7" y="145.4">TYP</text>
<text x="141" y="145.4">TYP</text>
<text x="177.7" y="145.4">TYP</text>
<text x="197.6" y="145.4">TYP</text>
<text x="217.1" y="146.8" transform="rotate(-90 217.1 146.8)">1.50</text>
<text x="220.5" y="146.9" transform="rotate(-90 220.5 146.9)">TYP.</text>
<text x="26.3" y="161.8" transform="rotate(-90 26.3 161.8)">6.09</text>
<text x="29.7" y="161.5" transform="rotate(-90 29.7 161.5)">TYP</text>
<text x="268.7" y="156.4">2</text>
<text x="361.4" y="172.8">1</text>
<text x="23.3" y="202.5">2.66</text>
<text x="23.6" y="205.9">TYP</text>
<text x="94.3" y="205.9" transform="rotate(-90 94.3 205.9)">34.83</text>
<text x="142.8" y="205.9" transform="rotate(-90 142.8 205.9)">41.00</text>
<text x="146.3" y="204.8" transform="rotate(-90 146.3 204.8)">TYP</text>
<text x="217.1" y="205.9" transform="rotate(-90 217.1 205.9)">44.00</text>
<text x="220.5" y="205.2" transform="rotate(-90 220.5 205.2)">TYP.</text>
<text x="254.2" y="204.8">3</text>
<text x="365.6" y="241.1">4</text>
<text x="26.3" y="248.4" transform="rotate(-90 26.3 248.4)">6.08</text>
<text x="29.7" y="248.1" transform="rotate(-90 29.7 248.1)">TYP</text>
<text x="118.8" y="257.9">69.34</text>
<text x="119.4" y="261.3">TYP.</text>
<text x="118.8" y="269.2">72.34</text>
<text x="217.1" y="265.1" transform="rotate(-90 217.1 265.1)">1.50</text>
<text x="220.5" y="265.2" transform="rotate(-90 220.5 265.2)">TYP.</text>
</g>
<g font-size="2.5">
<text x="29.3" y="3.1">8</text>
<text x="84.3" y="3.1">7</text>
<text x="134.3" y="3.1">6</text>
<text x="184.3" y="3.1">5</text>
<text x="234.3" y="3.1">4</text>
<text x="284.3" y="3.1">3</text>
<text x="334.3" y="3.1">2</text>
<text x="389.3" y="3.1">1</text>
<text x="1.8" y="25">F</text>
<text x="1.7" y="73.1">E</text>
<text x="1.7" y="123.1">D</text>
<text x="1.7" y="173.1">C</text>
<text x="1.7" y="223.1">B</text>
<text x="307" y="264.7">ALL DIMENSIONS ARE IN INCHES</text>
<text x="1.8" y="271.1">A</text>
<text x="306.2" y="278.1">APPROVED</text>
<text x="321.2" y="278">JS</text>
<text x="330.4" y="278">06/12/26</text>
<text x="307" y="282.5">CHECKED</text>
<text x="308" y="287">DRAWN</text>
<text x="320.8" y="282.5">MO</text>
<text x="321.3" y="287">SP</text>
<text x="330.4" y="282.4">06/12/26</text>
<text x="330.4" y="286.9">06/10/26</text>
<text x="235.1" y="291.3">REV</text>
<text x="257.1" y="291.3">DESCRIPTION</text>
<text x="289.9" y="291.3">BY</text>
<text x="297.1" y="291.3">DATE</text>
<text x="319.5" y="291.3">NAME</text>
<text x="332.4" y="291.2">DATE</text>
<text x="346.9" y="291.3">SCALE: NTS</text>
<text x="373.3" y="291.3">SHEET: 1 OF 1</text>
<text x="405.7" y="291.3">REV 00</text>
<text x="29.3" y="295.1">8</text>
<text x="84.3" y="295.1">7</text>
<text x="134.3" y="295.1">6</text>
<text x="184.3" y="295.1">5</text>
<text x="234.3" y="295.1">4</text>
<text x="284.3" y="295.1">3</text>
<text x="334.3" y="295.1">2</text>
<text x="389.3" y="295.1">1</text>
</g>
<text font-size="2.5" fill="#003082" x="417" y="181.4" transform="rotate(90 417 181.4)">VANTRAN TRANSFORMERS - WACO, TEXAS - USA</text>
<g font-size="1.4">
<text x="416.5" y="59.9" transform="rotate(90 416.5 59.9)">WRITTEN PERMISSION OF VANTRAN INDUSTRIES INC. IS PROHIBITED.</text>
<text x="417.9" y="59.9" transform="rotate(90 417.9 59.9)">THE INFORMATION CONTAINED IN THIS DRAWING IS THE SOLE PROPERTY OF VANTRAN INDUSTRIES INC. ANY REPRODUCTION IN PART OR AS A WHOLE WITHOUT THE</text>
</g>
</svg>
